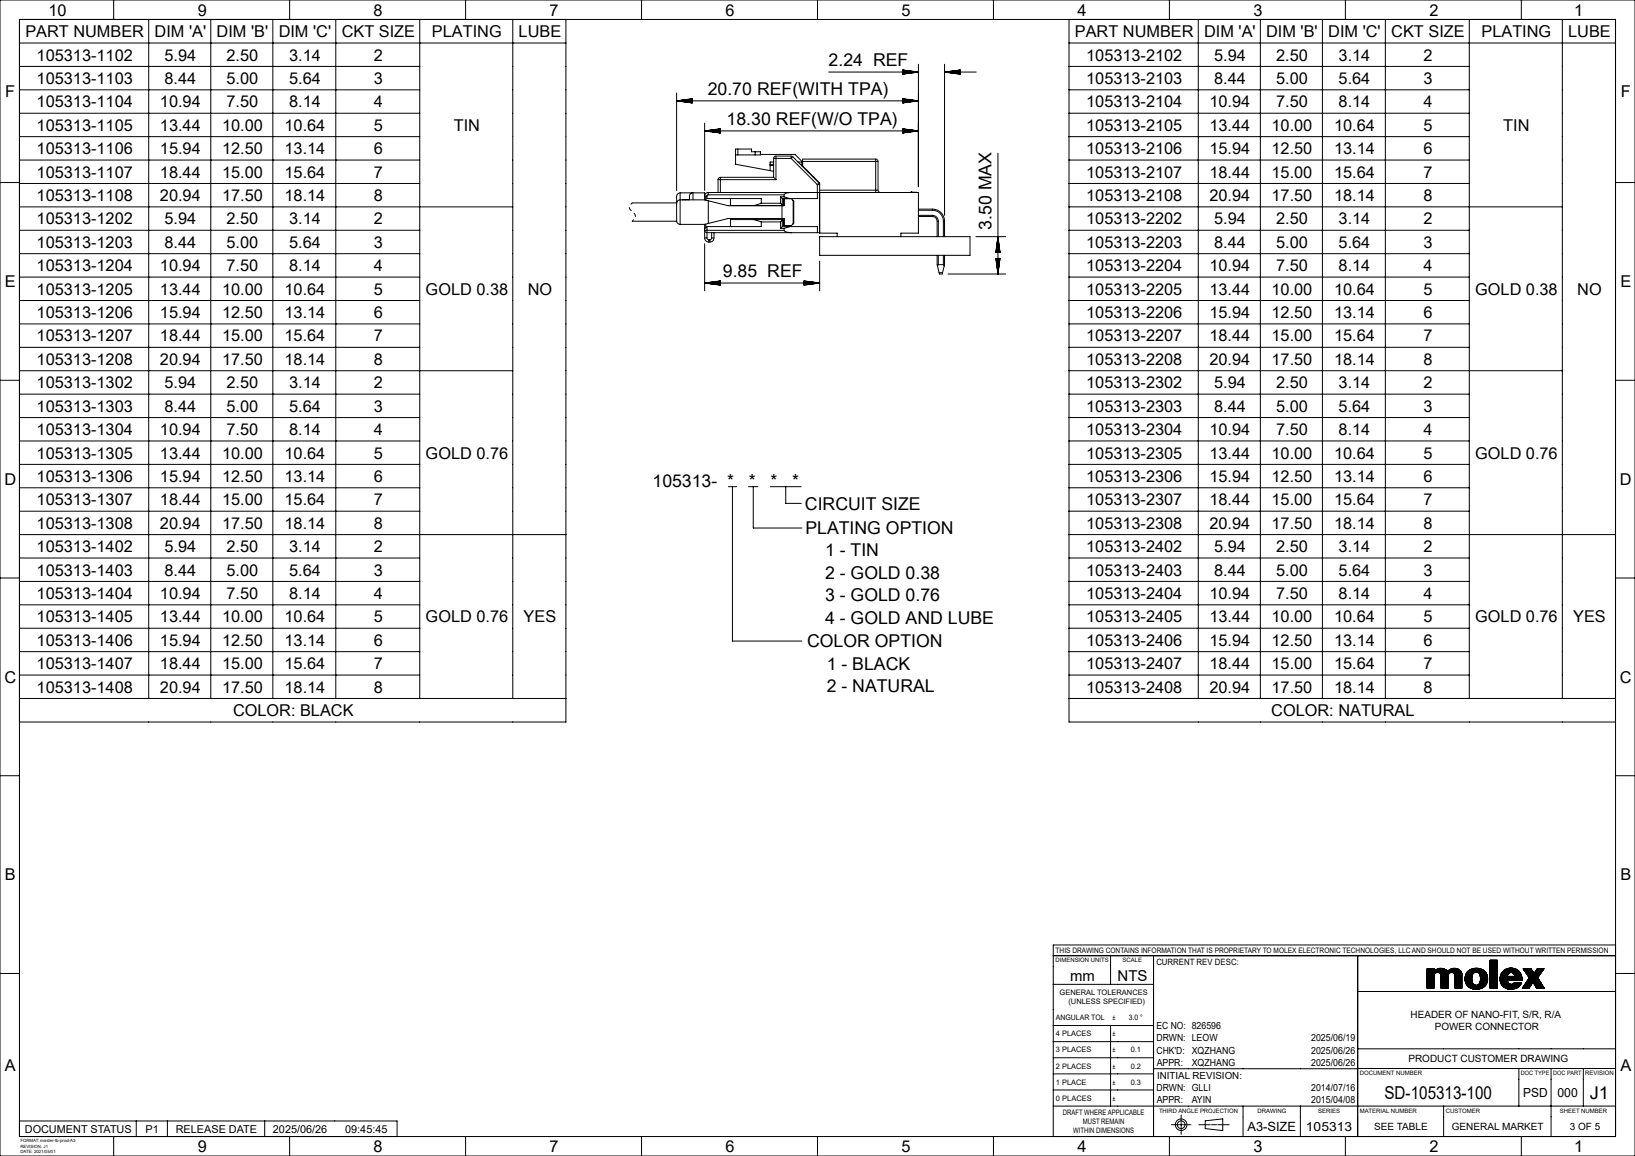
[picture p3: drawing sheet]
<svg xmlns="http://www.w3.org/2000/svg" width="420mm" height="297mm" viewBox="0 0 420 297" stroke-linecap="round" stroke-linejoin="round" font-family="sans-serif">
<g fill="none" stroke="#000" stroke-width=".26">
<path d="M0 0h420v297h-420zM5 5h410v287h-410zM5 11.1h140.4M5 17.1h102.8M29.2 0v5M38.2 5v174.5M54.1 5v174.5M70.1 5v174.5M74.4 0v5M86.3 5v174.5M107.8 5v174.5M119.6 0v5"/>
<path d="M131.7 5v174.5M145.4 5v180.5h-140.4M164.8 0v5M210 0v5M212.9 18.5h23M231.9 18v1l4-.5M231.9 18l4 .5M231.9 18h.2M231.9 18.1h.6M231.9 18.1h.9M231.9 18.2h1.3M231.9 18.2l2.1 .1"/>
<path d="M231.9 18.3h2.5M231.9 18.4h2.9M231.9 18.4h3.3M231.9 19h.2M231.9 18.9h1.3M231.9 18.8h1.7M231.9 18.8h2.1M231.9 18.6h3.3M231.9 18.6h3.6M232.8 18.9l-.9 .1M234.8 18.7h-2.9M235.9 16.5v31.5"/>
<path d="M242.6 16.5v38.8M242.6 18.5h8.2M243 18.6h3.6M243.4 18.4h3.2M243.4 18.6h3.2M243.8 18.4h2.8M243.8 18.7h2.8M244.2 18.3h2.4M244.6 18.3h2M244.6 18.8h2M245 18.8h1.6M245.3 18.2h1.3"/>
<path d="M245.3 18.9h1.3M245.7 18.1h.9M245.7 18.9h.9M246.1 18.1h.5M246.5 18h.1M246.5 19h.1M246.6 18v1l-4-.5M246.6 18l-4 .5M255.2 0v5M274.6 5v180.5h140.4M274.6 11h140.4M274.6 17.1h102.8"/>
<path d="M300.4 0v5M307.8 5v174.4M323.8 5v174.4M339.7 5v174.4M345.6 0v5M355.9 5v174.4M377.4 5v174.4M390.8 0v5M401.3 5v174.4M5 23.1h102.8M5 29.1h102.8M5 35.1h102.8"/>
<path d="M173.8 23.9v25M173.8 25.9h62.1M173.8 25.9l4-.5v1zM174.2 26h3.6M174.6 26h3.2M174.6 25.8h3.2M175 26.1h2.8M175 25.8h2.8M175.4 26.1h2.4M175.4 25.7h2.4M176.1 26.2h1.7M176.1 25.6h1.7"/>
<path d="M176.5 26.3h1.3M176.5 25.6h1.3M176.9 26.3h.9M176.9 25.5h.9M177.3 26.4h.5M177.3 25.5h.5M181 31.6v17.3M181 33.6l4-.5v1.1M181 33.6h54.9M181 33.6l4 .6M181.4 33.6h3.6M181.8 33.7h3.2"/>
<path d="M181.8 33.5h3.2M182.2 33.8h2.8M182.2 33.5h2.8M182.6 33.8h2.4M182.9 33.9h2.1M182.9 33.4h2.1M183.3 33.3h1.7M183.7 34h1.3M183.7 33.3h1.3M184.1 34h.9M184.1 33.2h.9M184.5 34.1h.5"/>
<path d="M184.9 34.1h.1M184.9 33.1h.1M189 39.8h.6M189.6 38.3h-.6v3.9l9.7 1.8M189.6 38.3h3.4v.7h2.3v.8h-5.7M189.6 38.3v1.5M194 39v.8M195.3 39.7h8.9l1.8 1.8v.7M231.9 26.3h.9M231.9 26.3h1.3M231.9 26.2h1.7M231.9 26.1h2.9"/>
<path d="M231.9 26h3.3M231.9 26h3.6M231.9 25.4l.6 .1M231.9 25.5h.9M231.9 25.6h1.3M231.9 25.6h1.7M231.9 25.7h2.5M231.9 25.8h2.9M231.9 25.8h3.3M231.9 25.4l4 .5-4 .5zM231.9 34.1h.2M231.9 34.1h.6"/>
<path d="M231.9 34h.9M231.9 34h1.3M231.9 33.8h2.5M231.9 33.8h2.9M231.9 33.7h3.3M231.9 33.1h.2M231.9 33.2h.9M231.9 33.3h1.3M231.9 33.3h1.7M231.9 33.4h2.1M231.9 33.4l2.9 .1M231.9 33.5h3.3"/>
<path d="M231.9 33.6h3.6M232.5 26.4h-.6M234 33.9h-2.1M234.4 26.1l-2.5 .1M235.9 33.6l-4-.5v1.1M235.9 33.6l-4 .6M256.4 39.4v31M274.6 23.1h102.8M274.6 29.1h102.8M274.6 35.1h102.8M0 46.9h5M5 41.1h102.8"/>
<path d="M5 47.1h102.8M5 53.2h126.7M5 59.2h102.8M161.7 53.3l.5 .8M162.7 56.5l-.3 .3h11.4M162.9 54.8l.3 .4v.4M173.8 52.1h-11.4l-.3 .4M174.7 49.5l-.4 .2-.5 .7v6.3a.9 .9 0 0 0 .9 .9M174.7 57.6h6.3M174.7 49.5h3M174.7 49.5v8.1M175.3 51.3h1.5"/>
<path d="M176.1 51.3h.1M177.7 49.5h.3M177.7 49.5l-.5 .5-.1 1.3M178 49.5h3v1.8M178 49.5v1.8M181 50.4l.6 .6M181 51.3h-6.3a.9 .9 0 0 0-.9 .9M181 57.6l6-1.5h14.5v1.8M181 57.6v3.5M181.3 50.7v.7M181.3 57.6v.9M181.6 59.2h-.6l.2 .4 .4 .2"/>
<path d="M181.6 58.2l-.6 .6M181.6 59.2v.6M181.6 59.2h19.8M181.6 50.4v.6M181.6 58.2v1M181.6 59.8v1.3M181.6 59.8h29M181.6 51h14v1.2M181.9 50.1l-.3 .3M181.9 49.5a.9 .9 0 0 0-.9 .9h.6M181.9 49.5v.6M181.9 50.1h19.5"/>
<path d="M181.9 49.5h54v10.4h-4.5v.9M181.9 51.6v5.8M182.8 59.8v1.3M183.4 59.8v1.3M184.5 46.2h.6M184.5 46.2v3.3M185.1 45.6l-.5 .1-.1 .5M185.1 45.6v.6M185.1 45.6h13.6M185.1 46.2v3.3M185.1 46.2h14.2M187.6 51v1.8h13.4v-1.8"/>
<path d="M187.6 58.2v-1.8h13.4v1.8M193.8 56.4l1.8 .6M195.6 57h4.9M195.6 57v1.2h-14M195.6 52.2l-1.8 .6M195.6 52.2h4.9M197.8 42.2v.3M197.8 42.5v1.3M197.8 42.2h.9M197.8 42.5h.9M198.7 45.6l.6 .6M198.7 40.7h.6"/>
<path d="M198.7 40.7v4.9M198.7 41.6h-.9v.6M199.3 40.1l-.4 .2-.2 .4M199.3 40.1v.6M199.3 40.1h3.9M199.3 40.7h3.9M199.3 40.7v5.5M200.5 50.6l.5 .4M200.5 50.6h.9M200.5 58.7h.9M200.5 50.6v1.6M200.5 57v1.7"/>
<path d="M200.5 52.2l.5 .5M200.9 52.8v3.3M201 58.2h9v1.6M201 56.6l-.5 .4M201 58.2l-.5 .5M201.3 52.8v-1.8h2l.6 .6v5.7l-.6 .6h-2v-1.8M201.4 59.2a1.8 1.8 0 0 0 2 .6M201.4 50.6l1.5 .4M201.4 50.1v.5M201.4 58.7v.5M201.5 51v1.8h-14.5l-6-1.5M202.9 58.2l-1.5 .5"/>
<path d="M203.2 40.1l.4 .2M203.2 40.1v.6M203.2 40.7l6.8 6.7M203.4 49.5h-.6a1.43 1.43 0 0 0-1.4 .6M203.6 40.3l-.4 .4M203.6 40.3l6.8 6.7M203.8 51.5v6M205 41.6h1M205.6 42.2h.4M205.9 42.5h.1M206 42.2v.3M206 42.5v.1"/>
<path d="M206.2 41.5h18.8M206.2 41.5v1.1l4.4 4.4v12.9h4.5v.9M207.1 43.7h.2M207.6 44.2h.1M208.9 45.5h.2M210 47.4v2.1M210 49.5v1.5h-9M210.4 47l.2 .4h-.6M210.4 47l-.4 .4M210.6 49.5h.1M210.6 48.9h14.4M225 40.9l.4 .2 .2 .4"/>
<path d="M225 40.9h-18.8v.6M225 48.9v.6M225 48.9h.6M225 40.9v.6M225 41.5h.6M225 41.5v7.4M225.6 48.9l.1 .4 .5 .2M225.6 41.5v7.4M234 49.5h1.5M234 49.4v.1M234.1 49.4v.1M234.2 49.4v.1"/>
<path d="M234.4 49.4v.1M235.9 55.3h3.6M235.9 54h3.6M235.9 55.6h3.6M235.9 53.7h3.6M239.5 54a2.8 2.8 0 0 1 2.8 2.8M239.5 53.7a3.1 3.1 0 0 1 3.1 3.1M239.5 55.3a1.5 1.5 0 0 1 1.5 1.5M239.5 55.6a1.2 1.2 0 0 1 1.2 1.2M239.5 55.3v.3M239.5 53.7v.3M240.7 56.8h.3"/>
<path d="M240.7 56.8v4M241 56.8v4M242.3 56.8h.3M242.3 56.8v4M242.6 56.8v4M274.6 41.1h102.8M274.6 47.1h102.8M274.6 53.1h126.7M274.6 59.2h102.8M415 46.9h5M5 65.2h102.8M5 71.2h102.8"/>
<path d="M5 77.2h102.8M181 61.1a1.05 1.05 0 0 0 1.1 1.1M181 61.1h.6M181 62.6v12.1M181 72.7h29.6M181 72.7l4 .5M181.4 72.8h3.6M181.4 72.7h3.6M181.6 61.1l.5 .5M181.8 72.8h3.2M182.1 61.6v.6M182.1 61.6h.3"/>
<path d="M182.1 62.2h.3M182.2 72.9h2.8M182.2 72.6h2.8M182.4 61.6v.6M182.6 72.5h2.4M182.8 61.1l-.4 .5M182.8 61.1h.6M182.9 73h2.1M182.9 72.5h2.1M183.3 73h1.7M183.4 61.1a1.05 1.05 0 0 1-1 1.1M183.7 73.1h1.3"/>
<path d="M183.7 72.4h1.3M184.1 73.1h.9M184.1 72.3h.9M184.5 72.3h.5M184.9 73.2h.1M184.9 72.2h.1M185 72.2v1M185 72.2l-4 .5M206.6 73.2h.1M206.6 73.1h1.2M206.6 73h1.6M206.6 73h2"/>
<path d="M206.6 72.8h3.2M206.6 72.8h3.6M206.6 72.2h.1M206.6 72.3h.5M206.6 72.3h.9M206.6 72.4h1.2M206.6 72.4l2 .1M206.6 72.5h2.4M206.6 72.6h2.8M206.6 72.6l3.6 .1M206.6 72.2l4 .5M206.6 72.2v1"/>
<path d="M207.5 73.1l-.9 .1M209.4 72.9h-2.8M210.6 60.8h38.6v4.8h-38.6zM210.6 67.1v7.6M210.6 72.7l-4 .5M240.7 65.6l.1 2.8M240.8 68.4l.4 1.7M241 68l-.2 .4M241 65.6v2.4M241 68h1.3M241.2 70.1l.1 .3h.7l.1-.3M241.2 70.1h.9"/>
<path d="M242.3 68l.2 .4M242.3 65.6v2.4M242.5 68.4l-.4 1.7M242.6 65.6l-.1 2.8M243.5 70.4h14.9M250.7 60.8h7.7M255.8 64.8l.6-4 .5 4M255.8 64.8h1.1M255.8 66.4h1.1M255.8 66.4l.6 4M255.8 64.7v.1M255.8 66.4v.1"/>
<path d="M255.9 66.4v.9M255.9 63.9v.9M256 63.5v1.3M256 66.4v1.3M256 63.1v1.7M256 66.4v1.7M256.1 62.7v2.1M256.1 66.4v2.1M256.1 66.4l.1 2.8M256.2 62v2.8M256.2 61.6v3.2M256.2 66.4v3.2"/>
<path d="M256.3 61.2v3.6M256.3 66.4v3.6M256.4 61.2v3.6M256.5 66.4l-.1 3.6M256.5 62v2.8M256.5 66.4v2.8M256.6 62.3v2.5M256.6 66.4v2.5M256.6 62.7v2.1M256.7 66.4l-.1 2.1M256.7 63.5v1.3M256.7 66.4v1.3"/>
<path d="M256.8 63.9v.9M256.8 66.4v.9M256.8 64.3v.5M256.8 66.4v.5M256.9 64.7v.1M256.9 66.4v.1M256.9 66.4l-.5 4M274.6 65.2h102.8M274.6 71.2h102.8M274.6 77.2h102.8M0 97.7h5M5 83.2h102.8"/>
<path d="M5 89.2h102.8M5 95.3h126.7M274.6 83.2h102.8M274.6 95.2h126.7M274.6 89.2h102.8M415 97.7h5M5 101.3h102.8M5 107.3h102.8M5 113.3h102.8M5 119.3h102.8M274.6 101.3h102.8M274.6 113.3h102.8"/>
<path d="M274.6 119.3h102.8M274.6 107.3h102.8M5 125.3h102.8M5 131.3h102.8M5 137.4h140.4M187.1 125h2.1M188.1 125v39.7h17.8M192.3 125h2.4M193.5 125v10.7h12.5M197.9 125h7.9M201.8 125v4.3h4M274.6 125.3h102.8"/>
<path d="M274.6 131.3h102.8M274.6 137.3h140.4M0 148.5h5M5 143.4h102.8M5 149.4h102.8M5 155.4h102.8M274.6 143.4h102.8M274.6 149.4h102.8M274.6 155.4h102.8M415 148.5h5M5 161.4h102.8M5 167.4h102.8"/>
<path d="M5 173.4h102.8M5 179.5h140.4M274.6 161.4h102.8M274.6 167.4h102.8M274.6 173.4h102.8M274.6 179.4h140.4M0 199.3h5M415 199.3h5M0 250.1h5M270.6 245.5h144.4M270.6 252.9h25.7M285.3 245.5v7.4"/>
<path d="M296.3 245.5v46.5M348.8 254.7h66.2M348.8 245.5v46.5M366.6 253.5l1.8-1.7-1.8 1.8M366.6 252.6l1.8-1.7-1.8 1.8M366.6 248.9h.1M366.7 248.9l-.1 .1M366.8 248.9l-.2 .2M366.9 248.9l-.3 .3M367 248.9l-.4 .4M367.1 248.9l-.5 .5M367.3 248.9l-.7 .7"/>
<path d="M367.4 248.9l-.8 .8M367.5 248.9l-.9 .9M367.6 248.9l-1 1M367.7 248.9l-1.1 1.1M367.8 248.9l-1.2 1.2M367.9 248.9l-1.3 1.3M368 248.9l-1.4 1.4M368.2 248.9l-1.6 1.6M368.3 248.9l-1.7 1.7M368.4 250.7a.89 .89 0 0 1 .9-.9 .89 .89 0 0 1 .9 .9v3.2M368.4 253.6l-.3 .3M368.4 253.5l-.4 .4"/>
<path d="M368.4 253.4l-.5 .5 .5-.5M368.4 253.3l-.6 .6M368.4 253.2l-.8 .7M368.4 253.1l-.8 .8M368.4 253l-.9 .9M368.4 252.9l-1 1M368.4 252.8l-1.1 1.1M368.4 252.7l-1.2 1.2M368.4 252.6l-1.3 1.3M368.4 252.5l-1.4 1.4M368.4 252.4l-1.5 1.5M368.4 252.3l-1.6 1.6"/>
<path d="M368.4 252.1l-1.8 1.8M368.4 252l-1.8 1.8M368.4 251.9l-1.8 1.8M368.4 251.6l-1.8 1.9M368.4 251.5l-1.8 1.8M368.4 251.4l-1.8 1.9M368.4 251.4l-1.8 1.8M368.4 251.2l-1.8 1.9M368.4 251.2l-1.8 1.8M368.4 251.1l-1.8 1.8M368.4 251l-1.8 1.8M368.4 250.7l-1.8 1.9"/>
<path d="M368.4 253.8l-.1 .1M368.4 253.7l-.2 .2M368.4 250.7v3.2h-1.8M368.4 248.9v.7a2.29 2.29 0 0 1 3.5 0M368.4 250.6l-1.8 1.8M368.4 249.5l-1.8 1.9M368.4 249.4l-1.8 1.8M368.4 249.3l-1.8 1.9M368.4 249.3l-1.8 1.8M368.4 249.1l-1.8 1.9M368.4 249.1l-1.8 1.8M368.4 249l-1.8 1.8"/>
<path d="M368.4 248.9l-1.8 1.8M368.4 248.9h-1.8v5M368.4 250.5l-1.8 1.9M368.5 250.4l-1.9 1.9M368.8 249.2l-2.2 2.2M369.1 249l-2.5 2.5M369.2 249l-2.6 2.6M369.4 248.9l-2.8 2.8M369.6 248.8l-3 3M369.7 248.8l-3.1 3.1M369.8 248.8l-3.2 3.2M369.9 248.8l-3.3 3.3"/>
<path d="M370 248.8l-3.4 3.4M370 250.2l1.2-1.1-1.2 1.1M370.1 248.8l-1.2 1.1M370.1 250.3l1.2-1.2-1.2 1.3M370.2 251.1l1.6-1.6-1.6 1.6M370.2 253.3l1.8-1.8-1.8 1.9M370.2 253.9h1.8M370.2 248.8l-1.2 1.1M370.2 248.8l-1 1M370.3 248.8l-1.1 1M370.4 248.8l-1 1M370.5 248.8l-1.1 1"/>
<path d="M370.6 248.8l-1.1 1.1M370.8 248.9l-1.2 1M370.8 248.9l-1 1.1 1.1-1.1M371 248.9l-1.1 1.2M371.1 249l-1.2 1.1M371.1 249l-1.1 1.1M371.4 249.2l-1.3 1.3M371.5 249.2l-1.3 1.4M371.5 249.3l-1.3 1.3M371.6 249.3l-1.4 1.5M371.7 249.4l-1.5 1.5M371.8 249.5l-1.6 1.7"/>
<path d="M371.9 249.6a2.12 2.12 0 0 1 3.6 .6M372 250.7a.89 .89 0 0 1 .9-.9 .89 .89 0 0 1 .9 .9M372 253.9h.1M372 253.7l-.2 .2M372 253.6l-.3 .3M372 253.4l-.5 .5M372 253.3l-.6 .6M372 253.2l-.7 .7M372 253.1l-.8 .8M372 253l-.9 .9M372 252.9l-1 1M372 252.8l-1.1 1.1"/>
<path d="M372 252.7l-1.2 1.2M372 252.5l-1.4 1.4 1.4-1.4M372 252.4l-1.5 1.5M372 252.3l-1.6 1.6M372 252.2l-1.7 1.7M372 252.1l-1.8 1.8M372 252l-1.8 1.9M372 251.9l-1.8 1.9M372 251.8l-1.8 1.9M372 251.8l-1.8 1.8M372 251.6l-1.8 1.9M372 251.3l-1.8 1.9"/>
<path d="M372 251.3l-1.8 1.8M372 251.2l-1.8 1.8M372 251.1l-1.8 1.8M372 251l-1.8 1.9M372 250.9l-1.8 1.8M372 250.8l-1.8 1.9M372 250.7l-1.8 1.9M372 250.7v3.2M372 250.6l-1.8 1.9M372 250.5l-1.8 1.9M372.1 250.4l-1.9 1.9M372.2 250.2l-2 2"/>
<path d="M372.3 249.2l-2.1 2.1M372.6 249l-2.4 2.4M372.7 249l-2.5 2.5M372.9 248.9l-2.7 2.7M373 248.9l-2.8 2.8M373.1 248.8l-2.9 3M373.2 248.8l-3 3M373.2 249.9l1.2-1-1.1 1.1M373.3 248.8l-3.1 3.2M373.4 248.8l-3.2 3.2M373.5 248.8l-3.3 3.3M373.6 248.8l-1.2 1.2"/>
<path d="M373.7 248.8l-1.2 1.1M373.8 248.8l-1.1 1.1M373.8 251l1.5-1.4-1.5 1.6M373.8 253.9h1.7M373.8 250.7v3.2M373.9 248.8l-1.1 1M373.9 248.8l-1 1M374 248.8l-1.1 1M374.1 248.8l-1 1.1M374.2 248.9l-1.1 1M374.2 248.9l-1 1M374.4 248.9l-1 1.1"/>
<path d="M374.5 249l-1.1 1M374.6 249l-1.1 1M374.6 249l-1.1 1.1M374.7 249.1l-1.1 1.1M374.8 249.1l-1.1 1.2M374.9 249.2l-1.2 1.2M375 249.2l-1.3 1.3M375 249.3l-1.2 1.2M375.1 249.3l-1.3 1.3M375.1 249.4l-1.3 1.3M375.2 249.4l-1.4 1.4M375.2 249.4l-1.4 1.5"/>
<path d="M375.2 249.5l-1.4 1.5M375.4 249.6l-1.6 1.6M375.4 249.7l-1.6 1.6M375.4 249.8l-1.6 1.6M375.4 249.8l-1.6 1.7M375.5 249.9l-1.7 1.7M375.5 249.9l-1.7 1.8M375.5 250l-1.7 1.8M375.5 250.1l-1.7 1.8M375.5 253.8l-.1 .1M375.5 253.9h.1M375.5 253.7l-.1 .2"/>
<path d="M375.5 253.7l-.2 .2M375.5 253.6l-.3 .3M375.5 253.4l-.4 .5M375.5 253.4l-.5 .5M375.5 253.3l-.6 .6M375.5 253.2l-.7 .7M375.5 253.1l-.8 .8M375.5 253l-.8 .9M375.5 252.9l-1 1M375.5 252.8l-1 1.1M375.5 252.7l-1.1 1.2M375.5 252.7l-1.2 1.2"/>
<path d="M375.5 252.5l-1.3 1.4M375.5 252.5l-1.4 1.4M375.5 252.4l-1.5 1.5M375.5 252.3l-1.6 1.6M375.5 252.2l-1.7 1.7M375.5 252.1l-1.7 1.8M375.5 252l-1.7 1.8M375.5 251.9l-1.7 1.8M375.5 251.8l-1.7 1.8M375.5 251.8l-1.7 1.7M375.5 251.6l-1.7 1.8M375.5 251.6l-1.7 1.7"/>
<path d="M375.5 251.5l-1.7 1.8M375.5 251.4l-1.7 1.7M375.5 251.3l-1.7 1.8M375.5 251.2l-1.7 1.8M375.5 251.1l-1.7 1.8M375.5 251l-1.7 1.8M375.5 250.9l-1.7 1.8M375.5 250.8l-1.7 1.8M375.5 250.7l-1.7 1.8M375.5 250.6l-1.7 1.8M375.5 250.6l-1.7 1.7M375.5 250.4l-1.7 1.8"/>
<path d="M375.5 250.4l-1.7 1.7M375.5 250.3l-1.7 1.8M375.5 250.2l-1.7 1.7M375.5 250.2v3.7M377.2 249.4l-.3 .4M377.4 249.3l-.7 .7M377.5 249.2l-.8 .9M377.8 249.1l-1.2 1.2M377.9 249l-1.4 1.4M378.1 251.5l-1.4 1.5M378.1 251.5l-1.4 1.4M378.1 251.3l-1.4 1.5"/>
<path d="M378.1 249l-1.6 1.6M378.1 251.6l-1.4 1.4M378.1 251.3l-1.5 1.5M378.1 251.7l-1.3 1.4 1.3-1.3M378.1 251.2l-1.5 1.5M378.1 251.1l-1.5 1.5M378.1 251.9l-1.2 1.3M378.1 251l-1.6 1.6M378.1 252l-1.2 1.2M378.1 252l-1.2 1.3M378.2 250.8l-1.7 1.7M378.2 252.1l-1.2 1.2"/>
<path d="M378.2 252.2l-1.2 1.1M378.2 250.7l-1.7 1.7M378.2 248.9l-1.8 1.8M378.2 252.3l-1.1 1.1M378.2 250.6l-1.7 1.8M378.2 252.4l-1.1 1.1M378.3 250.5l-1.9 1.8M378.3 252.4l-1.1 1.1M378.3 252.5l-1.1 1.1M378.3 252.6l-1 1M378.3 250.3l-1.9 1.9M378.3 248.9l-1.9 1.9"/>
<path d="M378.3 252.6l-.9 1M378.4 252.7l-1 1M378.4 248.9l-2 2M378.4 252.8l-.9 .9M378.5 252.8l-.9 1M378.6 252.9l-1 .9M378.6 248.8l-2.2 2.2M378.6 252.9l-.9 .9M378.6 250a1.13 1.13 0 0 1 1.3 0 1.13 1.13 0 0 1 .4 1.2v.5a1.15 1.15 0 0 1-1.1 1.4 1.15 1.15 0 0 1-1.1-1.4l.2-1.3zM378.7 248.8l-2.4 2.3M378.7 253l-1 .8M378.7 253l-.9 .9"/>
<path d="M378.8 254.2l3.3-3.3-3.3 3.3M378.8 253l-.9 .9M378.8 248.8l-2.5 2.4M378.9 248.8l-2.6 2.5M379 248.8l-2.7 2.6M379 253.1l-1 .8M379.1 248.8l-2.8 2.7M379.1 253.1l-.9 .9M379.2 253.1l-1 .9M379.2 248.8l-2.9 2.8M379.2 253.1l-.9 1M379.2 248.8l-2.9 2.9"/>
<path d="M379.3 249.8l1-.9-.9 .9M379.4 248.8l-3.1 3 3.1-3M379.4 253.1l-1 1M379.4 253.1l-.9 1M379.5 248.8l-3.1 3.1M379.6 248.8l-3.2 3.2M379.6 253l-1.1 1.1M379.7 248.8l-3.3 3.3M379.8 252.9l-1.2 1.2M379.8 250l1-.9-.9 .9M379.8 248.8l-1.1 1.1M379.9 248.8l-1 1"/>
<path d="M379.9 250.1l1-.9-.9 .9M380 248.8l-1 1M380 248.9l-.9 .9M380.1 248.9l-.9 .9M380.4 248.9l-.9 .9M380.4 249l-.8 .8M380.5 249l-.9 .8M380.5 249l-.8 .9M380.6 249l-.9 .9M380.7 249.1l-.9 .9M381 249.2l-1 1M381.1 249.3l-1 1"/>
<path d="M381.1 249.3l-1 1.1M381.1 249.3a2.97 2.97 0 0 0-4.8 2.2l.4 1.4 .6 .7M381.1 249.3l.7 .7M381.2 249.4l-1.1 1.1 1.1-1.1M381.3 249.4l-1.1 1.2M381.3 249.5l-1.1 1.1M381.4 249.5l-1.2 1.2M381.4 249.6l-1.2 1.2M381.5 249.6l-1.3 1.3M381.5 253.3l-.1 .1M381.5 249.6l-1.2 1.3M381.6 249.7l-1.3 1.3"/>
<path d="M381.6 249.7l-1.3 1.4M381.6 249.8l-1.3 1.4M381.7 249.8l-1.4 1.4M381.7 249.9l-1.4 1.4M381.8 250l-1.5 1.4M381.8 250l-1.5 1.5M381.8 252.9a3.3 3.3 0 0 1-4.5 .7M381.8 250l.4 1.5-.4 1.4M381.8 252.9l-.8 .8M381.8 250.1l-1.5 1.6M381.9 252.8l-1 1M381.9 250.2l-1.6 1.5"/>
<path d="M381.9 250.2l-1.6 1.7M381.9 250.3l-1.6 1.6M381.9 250.3l-1.7 1.8M381.9 252.6l-1.3 1.3M382 250.4l-1.8 1.7M382 250.5l-1.8 1.8M382 252.5l-1.5 1.4M382 250.5l-1.8 1.9M382 250.6l-1.9 2M382 252.3l-1.7 1.7M382.1 250.7l-2.1 2.1M382.1 250.7l-3.4 3.4"/>
<path d="M382.1 252.1l-1.9 2M382.1 252.1l-2 2M382.1 251l-3.2 3.2M382.1 251.9l-2.2 2.2M382.1 251l-3.1 3.2M382.1 251.1l-3 3.1M382.1 251.2l-3 3M382.1 251.7l-2.4 2.5M382.2 251.7l-2.6 2.5M382.2 251.3l-2.9 2.9M382.2 251.5l-2.7 2.7M382.2 251.5l-2.8 2.7"/>
<path d="M382.2 251.4l-2.9 2.8M382.8 253l1.8-1.8-1.8 1.9M382.8 252.1l1.8-1.8-1.8 1.9M382.8 250.3l1.8-1.7-1.8 1.8M382.8 249.4l1.8-1.7-1.8 1.8M382.8 248.5l1.8-1.7-1.8 1.8M382.8 246.9l.2-.2-.2 .3M382.8 246.7h1.8v7.2h-1.8zM382.8 253.9l1.8-1.8-1.8 1.8M382.8 246.7h.1M382.9 246.7l-.1 .1M383.2 246.7l-.4 .4"/>
<path d="M383.2 246.7l-.4 .5M383.3 246.7l-.5 .6M383.4 246.7l-.6 .6M383.5 246.7l-.7 .8M383.6 253.9l1-1-1 1M383.6 246.7l-.8 .8M383.7 246.7l-.9 .9M383.8 246.7l-1 1M383.9 246.7l-1.1 1.1M383.9 246.7l-1.1 1.2M384.1 246.7l-1.3 1.3 1.3-1.3M384.2 246.7l-1.4 1.5"/>
<path d="M384.3 246.7l-1.5 1.5M384.4 246.7l-1.6 1.6M384.5 246.7l-1.7 1.7M384.6 251l-1.8 1.9M384.6 251l-1.8 1.8M384.6 250.8l-1.8 1.9M384.6 250.8l-1.8 1.8M384.6 250.7l-1.8 1.8M384.6 250.6l-1.8 1.8M384.6 250.5l-1.8 1.9M384.6 250.4l-1.8 1.8M384.6 250.1l-1.8 1.9"/>
<path d="M384.6 250.1l-1.8 1.8M384.6 249.9l-1.8 1.9M384.6 249.8l-1.8 1.9M384.6 249.6l-1.8 2 1.8-1.8M384.6 249.6l-1.8 1.8M384.6 249.5l-1.8 1.8M384.6 249.4l-1.8 1.8M384.6 249.3l-1.8 1.9M384.6 249.2l-1.8 1.8M384.6 249.1l-1.8 1.9M384.6 249l-1.8 1.9M384.6 248.9l-1.8 1.9"/>
<path d="M384.6 248.9l-1.8 1.8M384.6 248.7l-1.8 1.9M384.6 248.7l-1.8 1.8M384.6 248.4l-1.8 1.9M384.6 248.3l-1.8 1.8M384.6 248.2l-1.8 1.9M384.6 248.1l-1.8 1.9M384.6 248l-1.8 1.9M384.6 248l-1.8 1.8M384.6 247.8l-1.8 1.9M384.6 247.8l-1.8 1.8M384.6 247.5l-1.8 1.9"/>
<path d="M384.6 247.4l-1.8 1.8M384.6 247.3l-1.8 1.9M384.6 247.2l-1.8 1.9M384.6 247l-1.8 1.9 1.8-1.8M384.6 246.9l-1.8 1.9M384.6 246.8l-1.8 1.9M384.6 253.8l-.1 .1M384.6 253.6l-.2 .3M384.6 253.6l-.3 .3M384.6 253.5l-.4 .4M384.6 253.4l-.5 .5M384.6 253.3l-.6 .6"/>
<path d="M384.6 253.2l-.7 .7M384.6 253.1l-.8 .8M384.6 253l-.8 .9M384.6 252.8l-1.1 1.1M384.6 252.7l-1.2 1.2M384.6 252.6l-1.3 1.3M384.6 252.5l-1.4 1.4M384.6 252.4l-1.5 1.5M384.6 252.2l-1.6 1.7 1.6-1.6M384.6 251.9l-1.8 1.9M384.6 251.9l-1.8 1.8M384.6 251.7l-1.8 1.9"/>
<path d="M384.6 251.7l-1.8 1.8M384.6 251.6l-1.8 1.8M384.6 251.5l-1.8 1.8M384.6 251.4l-1.8 1.9M384.6 251.3l-1.8 1.8M385.7 252.9a2.64 2.64 0 0 0 2.1 1.2M386.4 249.2l-.6 .6M386.6 253.8l1.1-1.1-1.1 1.1M386.6 249.1l-.9 .9M386.9 249l-1.3 1.3M386.9 253.9l1.2-1-1.1 1.1M387 248.9l-1.5 1.5"/>
<path d="M387 248.9a2.84 2.84 0 0 0-1.3 4M387.1 248.9l-1.6 1.6M387.2 248.8l-1.7 1.8M387.3 250.7l-1.8 1.8M387.3 250.8l-1.8 1.8M387.3 250.6l-1.8 1.9M387.3 252l-1.2 1.4 1.2-1.3M387.3 250.5l-1.8 1.9M387.3 252.2l-1.2 1.2M387.3 250.9l-1.8 1.7M387.3 252.3l-1.1 1.2 1.2-1.2M387.4 250.3l-2 2"/>
<path d="M387.4 248.8l-2 2M387.4 252.4l-1.2 1.1M387.4 250.9l-1.8 1.8M387.4 252.5l-1.1 1.1M387.5 252.5l-1.2 1.1M387.5 248.8l-2.1 2.1M387.5 250.9l-1.9 1.9M387.5 252.6l-1.1 1.1M387.6 252.6l-1.1 1.1M387.6 250.1a.9 .9 0 0 1 1-.1 .9 .9 0 0 1 .5 .9h-1.8zM387.6 252.7l-1.1 1M387.6 248.8l-2.2 2.2"/>
<path d="M387.6 250.9l-2 1.9M387.7 250.9l-2 2M387.7 248.8l-2.4 2.3M387.8 252.8l-1.1 1M387.8 250.9l-2.1 2.1 2.2-2.1M387.8 248.7l-2.5 2.5M387.8 252.8l-1 1.1M387.9 248.7l-2.6 2.6M387.9 252.8l-1.1 1.1M388 252.9l-1.1 1M388 250.9l-2.2 2.2M388 248.7l-2.7 2.7"/>
<path d="M388.1 248.7l-2.8 2.8M388.2 250.9l-2.3 2.3M388.2 248.7l-2.9 2.9M388.2 252.9l-1.1 1.1M388.2 248.7l-2.9 3M388.3 252.9l-1.2 1.1M388.3 250.9l-2.3 2.4 1.3-1.3M388.4 248.7l-3.1 3.1M388.4 250.9l-1 1M388.4 252.9l-1.2 1.1M388.5 248.7l-3.2 3.2M388.5 250.9l-1.1 1"/>
<path d="M388.5 248.8l-3.2 3.1M388.6 250.9l-1.1 1M388.6 248.8l-3.2 3.2M388.7 248.8l-3.3 3.3M388.7 250.9l-1.1 1M388.7 252.7l-1.4 1.4 1.2-1.2M388.8 250.9l-1.1 1M388.8 248.8l-3.4 3.4 3.4-3.4M388.9 250.9l-1.1 1M388.9 251.9l1.8-1.7-1.7 1.7M388.9 248.8l-1.2 1.2M388.9 250.9l-1 1"/>
<path d="M389 248.8l-1.1 1.1M389 250.4l1-1-1 1M389 252.4l-.1 .2M389 250.6l1.2-1.1-1.1 1.2M389.1 248.9l.7 .3 .8 .9M389.1 248.9l-.9-.2-1.2 .2M389.1 248.9l-1.1 1M389.1 252.4l-1.7 1.7M389.1 248.9l-1 1M389.2 248.9l-1 1M389.2 252.4l-1.7 1.7M389.2 248.9l-.9 1"/>
<path d="M389.3 252.4l-1.7 1.7M389.3 249l-.9 .9M389.4 249l-.9 .9M389.4 252.4l-1.8 1.7M389.4 252.4l-1.6 1.7M389.5 249l-1 .9M389.5 249l-.9 1M389.6 252.4l-1.8 1.7M389.6 249.1l-1 .9M389.6 249.1l-.9 .9M389.6 252.4l-1.6 1.7 1.7-1.7M389.6 251.9l1.3-1.2-1.2 1.2"/>
<path d="M389.7 249.1l-1 1M389.7 249.2l-.9 .9M389.8 252.4l-1.7 1.7M389.8 251.9l1.1-1-1 1M389.8 249.2l-.9 1M389.9 249.3l-1 1M389.9 252.4l-1.7 1.7M390 252.4l-1.7 1.7M390.1 249.5l-1.1 1M390.1 252.4l-1.7 1.7M390.2 249.6l-1.1 1.2M390.2 252.4l-1.7 1.7"/>
<path d="M390.3 249.6l-2.3 2.3M390.3 252.4l-1.7 1.7M390.3 249.7l-2.2 2.2M390.4 251.9l.6-.6-.6 .6M390.4 249.7l-2.2 2.2M390.4 249.8l-2.1 2.1M390.4 252.4l-1.7 1.7M390.4 249.8l-2 2.1M390.5 249.9l-2.1 2M390.5 252.4l-1.7 1.7M390.5 249.9l-1.9 2M390.5 250l-1.9 1.9"/>
<path d="M390.5 253.1l-.4 .5M390.6 250.1l-1.9 1.8M390.6 252.4l-1.7 1.7M390.6 250.1l.4 1.8h-3.7a.99 .99 0 0 0 .9 1M390.6 250.1l-1.8 1.8M390.6 253l-.7 .7M390.6 252.4l-1.6 1.6M390.7 250.3l-1.6 1.6M390.7 250.3l-1.5 1.6M390.7 250.4l-1.4 1.5M390.8 252.8l-1.1 1M390.8 250.5l-1.5 1.4"/>
<path d="M390.8 252.4l-1.7 1.6M390.8 252.7l-1.2 1.2M390.8 250.6l-1.3 1.3 1.3-1.3M390.8 252.4l-1.5 1.6M390.8 251.9l.2-.1-.1 .1M390.8 252.5l-1.4 1.4M390.9 252.4h-1.9l-.8 .5M390.9 252.4a2.62 2.62 0 0 1-3.1 1.7M390.9 251l-.9 .9M390.9 251l-.8 .9M390.9 251.1l-.7 .8M391 251.2l-.8 .7"/>
<path d="M391 251.4l-.5 .5M391 251.5l-.4 .4M391 251.6l-.3 .3M391 251.8v.1M391 253.9h1.8M391.3 248.9v.1M391.4 248.9l-.1 .1M391.6 248.9l-.2 .2M391.6 248.9l-.2 .2 .3-.2M391.6 253l4.2-4.1-4.3 4.3M391.7 248.9l-.2 .3M391.9 248.9l-.4 .3"/>
<path d="M391.9 248.9l-.4 .4M392 248.9l-.4 .5 .5-.5M392.1 250.1l1.2-1.2-1.2 1.2M392.2 248.9l-.5 .6M392.3 248.9l-.6 .6M392.4 248.9l-.7 .7M392.5 248.9l-.7 .7M392.6 248.9l-.8 .8 .8-.8M392.6 250.8l1.2-1.1-1.1 1.2M392.7 250.9l1.2-1.1-1.2 1.2M392.8 248.9l-.9 .9M392.8 253.9l1-1.6 .9 1.6"/>
<path d="M392.8 253.8v.1M392.9 253.7l-.2 .2M392.9 248.9l-1 1M393 248.9l-1 1M393.1 253.4l-.4 .5 .3-.4M393.1 248.9l-1.1 1.1M393.2 248.9l-1.2 1.1M393.2 253.2l-.6 .7M393.3 249l-1.1 1.2M393.4 249l-1.2 1.2M393.4 249.1l-1.2 1.2M393.4 252.9l-1 1"/>
<path d="M393.5 249.2l-1.2 1.2M393.5 252.7l-1.1 1.2M393.5 249.3l-1.1 1.2M393.6 249.3l-1.2 1.2M393.6 249.4l-1.2 1.2M393.6 249.5l-1.1 1.1M393.7 249.5l-1.2 1.2 1.2-1.1M393.7 252.4l-1.4 1.5M393.7 249.6l-1.1 1.2M393.9 249.9l-1.2 1.2M393.9 249.9l-1.1 1.2M394 250l-1.2 1.2"/>
<path d="M394 250l-1.3 1.4M394.2 253l1.2-1.2-1.2 1.2M394.8 253.9l1.2-1.1-1.1 1.1M394.9 249l.1-.1-.3 .3M395 248.9l-.4 .5M395.1 251.3l-1.2 1.2M395.1 248.9l-.7 .7M395.1 251.4l-1.1 1.2M395.2 251l-1.3 1.4 1.1-1.2M395.2 251.4l-1.2 1.2M395.2 251.5l-1.2 1.2M395.2 248.9l-1 1"/>
<path d="M395.2 251.6l-1.1 1.1M395.3 251.6l-1.2 1.3 1.2-1.2M395.3 248.9l-2.7 2.6M395.3 250.8l-3.1 3.1M395.3 251.7l-1.1 1.2M395.4 253.9l.8-.8-.8 .8M395.4 248.9l-3 3M395.4 251.9l-1.1 1.2M395.5 248.9l-3.2 3.2M395.5 251.9l-1.2 1.3M395.5 252l-1.2 1.2M395.5 252l-1 1.4 1.2-1.1-1.2 1.2"/>
<path d="M395.5 253.9l.8-.7-.7 .7M395.6 250.4l-3.5 3.5M395.6 248.9l-3.6 3.6M395.6 248.9l-3.7 3.7M395.7 252.3l-1.2 1.3M395.7 250.2l-3.7 3.7M395.8 252.4l-1.2 1.2M395.8 252.5l-1.2 1.2M395.8 252.6l-1.1 1.2M395.9 252.6l-1.2 1.2M395.9 252.7l-1.2 1.2M395.9 248.9l-4.6 4.6"/>
<path d="M396 249.8l-4.1 4.1M396 248.9l-4.8 4.8M396 252.9l-1 1M396.1 252.9l-1 1M396.1 253l-.9 .9M396.1 248.9l-5 5M396.1 249.6l-4.3 4.3M396.2 248.9l-5 5M396.3 248.9l-5.1 5M396.3 253.3l-.6 .6M396.3 253.3l-.5 .6M396.4 253.4l-.5 .5"/>
<path d="M396.4 253.9l.2-.1-.2 .1M396.4 253.5l-.4 .4M396.4 249.2l-4.7 4.7M396.4 248.9l-5 5M396.5 248.9l-5 5M396.5 253.6l-.4 .3M396.5 253.9h.1M396.5 253.6l-.2 .3M396.5 253.7l-.2 .2M396.6 249l-4.9 4.9M396.6 248.9l-5.1 5M396.6 248.9h-1.7l-.9 1.2-.7-1.2h-2l1.5 2.3-1.8 2.7"/>
<path d="M396.6 248.9l-1.6 2.3 1.7 2.7h-2M396.6 253.9h.1M415 250.1h5M415 242.8h-144.4v49.2M270.6 263.5h25.7M270.6 267.6h25.7M270.6 271.8h25.7M270.6 275.9h25.7M285.3 263.5v20.7M296.3 274.6h52.5M348.8 269.5h66.2M348.8 274.5h66.2"/>
<path d="M390.2 274.5v9.7M398.4 274.5v17.5M406.7 274.5v9.7M5 288h97v4M29.2 292v5M35 288v4M43 288v4M68 288v4M74.4 292v5M119.6 292v5M164.8 292v5M210 292v5"/>
<path d="M255.2 292v5M270.6 284.2h144.4M270.6 280h25.7M300.4 292v5M300.9 289h2M303.1 289h.7M303.4 286.5v1.9M303.4 288.6v.7M303.4 289.5v2M304 289h1.9M308 289h2.9M309.6 288l4.5-.5v3l-4.5-.5z"/>
<path d="M311.2 289h1.3M312.8 289h3M319.3 284.2v7.8M334 284.2v7.8M345.6 292v5M370.8 284.2v7.8M390.8 292v5"/>
<circle cx="303.4" cy="289" r="1.5"/>
<circle cx="303.4" cy="289" r="1"/>
</g>
<text font-size="4.6" x="355.6" y="282.4">SD-105313-100</text>
<g font-size="4.5">
<text x="212.9" y="16.9">2.24 REF</text>
<text x="181.8" y="24.3">20.70 REF(WITH TPA)</text>
<text x="186.7" y="32">18.30 REF(W/O TPA)</text>
<text x="254.7" y="59" transform="rotate(-90 254.7 59)">3.50 MAX</text>
<text x="185.7" y="71.1">9.85 REF</text>
<text x="167.6" y="125">105313- *</text>
<text x="192.4" y="125">*</text>
<text x="197.9" y="125">*</text>
<text x="203.5" y="125">*</text>
<text x="206.8" y="130.9">CIRCUIT SIZE</text>
<text x="206.9" y="137.2">PLATING OPTION</text>
<text x="211.9" y="143">1 - TIN</text>
<text x="211.9" y="148.7">2 - GOLD 0.38</text>
<text x="211.9" y="154.5">3 - GOLD 0.76</text>
<text x="211.9" y="160.3">4 - GOLD AND LUBE</text>
<text x="207.3" y="166.3">COLOR OPTION</text>
<text x="212.4" y="172.1">1 - BLACK</text>
<text x="212.4" y="177.8">2 - NATURAL</text>
<text x="408.4" y="282.3">J1</text>
</g>
<g font-size="4.2">
<text x="12.4" y="4">10</text>
<text x="50.8" y="4">9</text>
<text x="96" y="4">8</text>
<text x="141.2" y="4">7</text>
<text x="186.4" y="4">6</text>
<text x="231.6" y="4">5</text>
<text x="276.8" y="4">4</text>
<text x="322" y="4">3</text>
<text x="367.2" y="4">2</text>
<text x="404.4" y="4">1</text>
<text x="6.5" y="9.5">PART NUMBER</text>
<text x="39.7" y="9.5">DIM 'A'</text>
<text x="55.6" y="9.5">DIM 'B'</text>
<text x="71.6" y="9.6">DIM 'C'</text>
<text x="87.8" y="9.6">CKT SIZE</text>
<text x="111" y="9.6">PLATING</text>
<text x="133.2" y="9.5">LUBE</text>
<text x="276.1" y="9.5">PART NUMBER</text>
<text x="309.3" y="9.5">DIM 'A'</text>
<text x="325.3" y="9.5">DIM 'B'</text>
<text x="341.2" y="9.5">DIM 'C'</text>
<text x="357.4" y="9.5">CKT SIZE</text>
<text x="380.6" y="9.5">PLATING</text>
<text x="402.8" y="9.5">LUBE</text>
<text x="9.4" y="15.6">105313-1102</text>
<text x="42.3" y="15.6">5.94</text>
<text x="58.2" y="15.6">2.50</text>
<text x="74.3" y="15.6">3.14</text>
<text x="96" y="15.6">2</text>
<text x="279" y="15.6">105313-2102</text>
<text x="311.9" y="15.6">5.94</text>
<text x="327.8" y="15.6">2.50</text>
<text x="343.9" y="15.6">3.14</text>
<text x="365.6" y="15.6">2</text>
<text x="9.4" y="21.6">105313-1103</text>
<text x="42.3" y="21.6">8.44</text>
<text x="58.2" y="21.6">5.00</text>
<text x="74.3" y="21.6">5.64</text>
<text x="96" y="21.6">3</text>
<text x="279" y="21.6">105313-2103</text>
<text x="311.9" y="21.6">8.44</text>
<text x="327.8" y="21.6">5.00</text>
<text x="343.9" y="21.6">5.64</text>
<text x="365.6" y="21.6">3</text>
<text x="1.4" y="25">F</text>
<text x="9.4" y="27.6">105313-1104</text>
<text x="41.1" y="27.6">10.94</text>
<text x="58.2" y="27.6">7.50</text>
<text x="74.3" y="27.6">8.14</text>
<text x="96" y="27.6">4</text>
<text x="279" y="27.6">105313-2104</text>
<text x="310.7" y="27.6">10.94</text>
<text x="327.8" y="27.6">7.50</text>
<text x="343.9" y="27.6">8.14</text>
<text x="365.6" y="27.6">4</text>
<text x="416.4" y="25">F</text>
<text x="9.4" y="33.6">105313-1105</text>
<text x="41.1" y="33.6">13.44</text>
<text x="57" y="33.6">10.00</text>
<text x="73.1" y="33.6">10.64</text>
<text x="96" y="33.6">5</text>
<text x="116.6" y="33.6">TIN</text>
<text x="279" y="33.6">105313-2105</text>
<text x="310.7" y="33.6">13.44</text>
<text x="326.6" y="33.6">10.00</text>
<text x="342.7" y="33.6">10.64</text>
<text x="365.6" y="33.6">5</text>
<text x="386.2" y="33.6">TIN</text>
<text x="9.4" y="39.6">105313-1106</text>
<text x="41.1" y="39.6">15.94</text>
<text x="57" y="39.6">12.50</text>
<text x="73.1" y="39.6">13.14</text>
<text x="96" y="39.6">6</text>
<text x="279" y="39.6">105313-2106</text>
<text x="310.7" y="39.6">15.94</text>
<text x="326.6" y="39.6">12.50</text>
<text x="342.7" y="39.6">13.14</text>
<text x="365.6" y="39.6">6</text>
<text x="9.4" y="45.6">105313-1107</text>
<text x="41.1" y="45.6">18.44</text>
<text x="57" y="45.6">15.00</text>
<text x="73.1" y="45.6">15.64</text>
<text x="96" y="45.6">7</text>
<text x="279" y="45.6">105313-2107</text>
<text x="310.7" y="45.6">18.44</text>
<text x="326.6" y="45.6">15.00</text>
<text x="342.7" y="45.6">15.64</text>
<text x="365.6" y="45.6">7</text>
<text x="9.4" y="51.7">105313-1108</text>
<text x="41.1" y="51.7">20.94</text>
<text x="57" y="51.7">17.50</text>
<text x="73.1" y="51.7">18.14</text>
<text x="96" y="51.7">8</text>
<text x="279" y="51.6">105313-2108</text>
<text x="310.7" y="51.6">20.94</text>
<text x="326.6" y="51.6">17.50</text>
<text x="342.7" y="51.6">18.14</text>
<text x="365.6" y="51.6">8</text>
<text x="9.4" y="57.7">105313-1202</text>
<text x="42.3" y="57.7">5.94</text>
<text x="58.2" y="57.7">2.50</text>
<text x="74.3" y="57.7">3.14</text>
<text x="96" y="57.7">2</text>
<text x="279" y="57.7">105313-2202</text>
<text x="311.9" y="57.7">5.94</text>
<text x="327.8" y="57.7">2.50</text>
<text x="343.9" y="57.7">3.14</text>
<text x="365.6" y="57.7">2</text>
<text x="9.4" y="63.7">105313-1203</text>
<text x="42.3" y="63.7">8.44</text>
<text x="58.2" y="63.7">5.00</text>
<text x="74.3" y="63.7">5.64</text>
<text x="96" y="63.7">3</text>
<text x="279" y="63.7">105313-2203</text>
<text x="311.9" y="63.7">8.44</text>
<text x="327.8" y="63.7">5.00</text>
<text x="343.9" y="63.7">5.64</text>
<text x="365.6" y="63.7">3</text>
<text x="9.4" y="69.7">105313-1204</text>
<text x="41.1" y="69.7">10.94</text>
<text x="58.2" y="69.7">7.50</text>
<text x="74.3" y="69.7">8.14</text>
<text x="96" y="69.7">4</text>
<text x="279" y="69.7">105313-2204</text>
<text x="310.7" y="69.7">10.94</text>
<text x="327.8" y="69.7">7.50</text>
<text x="343.9" y="69.7">8.14</text>
<text x="365.6" y="69.7">4</text>
<text x="1.3" y="73.8">E</text>
<text x="9.4" y="75.7">105313-1205</text>
<text x="41.1" y="75.7">13.44</text>
<text x="57" y="75.7">10.00</text>
<text x="73.1" y="75.7">10.64</text>
<text x="96" y="75.7">5</text>
<text x="109.3" y="75.7">GOLD 0.38</text>
<text x="135.6" y="75.7">NO</text>
<text x="279" y="75.7">105313-2205</text>
<text x="310.7" y="75.7">13.44</text>
<text x="326.6" y="75.7">10.00</text>
<text x="342.7" y="75.7">10.64</text>
<text x="365.6" y="75.7">5</text>
<text x="379" y="75.7">GOLD 0.38</text>
<text x="405.2" y="75.7">NO</text>
<text x="416.3" y="73.8">E</text>
<text x="9.4" y="81.7">105313-1206</text>
<text x="41.1" y="81.7">15.94</text>
<text x="57" y="81.7">12.50</text>
<text x="73.1" y="81.7">13.14</text>
<text x="96" y="81.7">6</text>
<text x="279" y="81.7">105313-2206</text>
<text x="310.7" y="81.7">15.94</text>
<text x="326.6" y="81.7">12.50</text>
<text x="342.7" y="81.7">13.14</text>
<text x="365.6" y="81.7">6</text>
<text x="9.4" y="87.7">105313-1207</text>
<text x="41.1" y="87.7">18.44</text>
<text x="57" y="87.7">15.00</text>
<text x="73.1" y="87.7">15.64</text>
<text x="96" y="87.7">7</text>
<text x="279" y="87.7">105313-2207</text>
<text x="310.7" y="87.7">18.44</text>
<text x="326.6" y="87.7">15.00</text>
<text x="342.7" y="87.7">15.64</text>
<text x="365.6" y="87.7">7</text>
<text x="9.4" y="93.8">105313-1208</text>
<text x="41.1" y="93.8">20.94</text>
<text x="57" y="93.8">17.50</text>
<text x="73.1" y="93.8">18.14</text>
<text x="96" y="93.8">8</text>
<text x="279" y="93.7">105313-2208</text>
<text x="310.7" y="93.7">20.94</text>
<text x="326.6" y="93.7">17.50</text>
<text x="342.7" y="93.7">18.14</text>
<text x="365.6" y="93.7">8</text>
<text x="9.4" y="99.8">105313-1302</text>
<text x="42.3" y="99.8">5.94</text>
<text x="58.2" y="99.8">2.50</text>
<text x="74.3" y="99.8">3.14</text>
<text x="96" y="99.8">2</text>
<text x="279" y="99.8">105313-2302</text>
<text x="311.9" y="99.8">5.94</text>
<text x="327.8" y="99.8">2.50</text>
<text x="343.9" y="99.8">3.14</text>
<text x="365.6" y="99.8">2</text>
<text x="9.4" y="105.8">105313-1303</text>
<text x="42.3" y="105.8">8.44</text>
<text x="58.2" y="105.8">5.00</text>
<text x="74.3" y="105.8">5.64</text>
<text x="96" y="105.8">3</text>
<text x="279" y="105.8">105313-2303</text>
<text x="311.9" y="105.8">8.44</text>
<text x="327.8" y="105.8">5.00</text>
<text x="343.9" y="105.8">5.64</text>
<text x="365.6" y="105.8">3</text>
<text x="9.4" y="111.8">105313-1304</text>
<text x="41.1" y="111.8">10.94</text>
<text x="58.2" y="111.8">7.50</text>
<text x="74.3" y="111.8">8.14</text>
<text x="96" y="111.8">4</text>
<text x="279" y="111.8">105313-2304</text>
<text x="310.7" y="111.8">10.94</text>
<text x="327.8" y="111.8">7.50</text>
<text x="343.9" y="111.8">8.14</text>
<text x="365.6" y="111.8">4</text>
<text x="9.4" y="117.8">105313-1305</text>
<text x="41.1" y="117.8">13.44</text>
<text x="57" y="117.8">10.00</text>
<text x="73.1" y="117.8">10.64</text>
<text x="96" y="117.8">5</text>
<text x="109.3" y="117.8">GOLD 0.76</text>
<text x="279" y="117.8">105313-2305</text>
<text x="310.7" y="117.8">13.44</text>
<text x="326.6" y="117.8">10.00</text>
<text x="342.7" y="117.8">10.64</text>
<text x="365.6" y="117.8">5</text>
<text x="379" y="117.8">GOLD 0.76</text>
<text x="1.1" y="124.6">D</text>
<text x="9.4" y="123.8">105313-1306</text>
<text x="41.1" y="123.8">15.94</text>
<text x="57" y="123.8">12.50</text>
<text x="73.1" y="123.8">13.14</text>
<text x="96" y="123.8">6</text>
<text x="279" y="123.8">105313-2306</text>
<text x="310.7" y="123.8">15.94</text>
<text x="326.6" y="123.8">12.50</text>
<text x="342.7" y="123.8">13.14</text>
<text x="365.6" y="123.8">6</text>
<text x="416.1" y="124.6">D</text>
<text x="9.4" y="129.8">105313-1307</text>
<text x="41.1" y="129.8">18.44</text>
<text x="57" y="129.8">15.00</text>
<text x="73.1" y="129.8">15.64</text>
<text x="96" y="129.8">7</text>
<text x="279" y="129.8">105313-2307</text>
<text x="310.7" y="129.8">18.44</text>
<text x="326.6" y="129.8">15.00</text>
<text x="342.7" y="129.8">15.64</text>
<text x="365.6" y="129.8">7</text>
<text x="9.4" y="135.9">105313-1308</text>
<text x="41.1" y="135.9">20.94</text>
<text x="57" y="135.9">17.50</text>
<text x="73.1" y="135.9">18.14</text>
<text x="96" y="135.9">8</text>
<text x="279" y="135.8">105313-2308</text>
<text x="310.7" y="135.8">20.94</text>
<text x="326.6" y="135.8">17.50</text>
<text x="342.7" y="135.8">18.14</text>
<text x="365.6" y="135.8">8</text>
<text x="9.4" y="141.9">105313-1402</text>
<text x="42.3" y="141.9">5.94</text>
<text x="58.2" y="141.9">2.50</text>
<text x="74.3" y="141.9">3.14</text>
<text x="96" y="141.9">2</text>
<text x="279" y="141.9">105313-2402</text>
<text x="311.9" y="141.9">5.94</text>
<text x="327.8" y="141.9">2.50</text>
<text x="343.9" y="141.9">3.14</text>
<text x="365.6" y="141.9">2</text>
<text x="9.4" y="147.9">105313-1403</text>
<text x="42.3" y="147.9">8.44</text>
<text x="58.2" y="147.9">5.00</text>
<text x="74.3" y="147.9">5.64</text>
<text x="96" y="147.9">3</text>
<text x="279" y="147.9">105313-2403</text>
<text x="311.9" y="147.9">8.44</text>
<text x="327.8" y="147.9">5.00</text>
<text x="343.9" y="147.9">5.64</text>
<text x="365.6" y="147.9">3</text>
<text x="9.4" y="153.9">105313-1404</text>
<text x="41.1" y="153.9">10.94</text>
<text x="58.2" y="153.9">7.50</text>
<text x="74.3" y="153.9">8.14</text>
<text x="96" y="153.9">4</text>
<text x="279" y="153.9">105313-2404</text>
<text x="310.7" y="153.9">10.94</text>
<text x="327.8" y="153.9">7.50</text>
<text x="343.9" y="153.9">8.14</text>
<text x="365.6" y="153.9">4</text>
<text x="9.4" y="159.9">105313-1405</text>
<text x="41.1" y="159.9">13.44</text>
<text x="57" y="159.9">10.00</text>
<text x="73.1" y="159.9">10.64</text>
<text x="96" y="159.9">5</text>
<text x="109.3" y="159.9">GOLD 0.76</text>
<text x="134.5" y="159.9">YES</text>
<text x="279" y="159.9">105313-2405</text>
<text x="310.7" y="159.9">13.44</text>
<text x="326.6" y="159.9">10.00</text>
<text x="342.7" y="159.9">10.64</text>
<text x="365.6" y="159.9">5</text>
<text x="379" y="159.9">GOLD 0.76</text>
<text x="404.1" y="159.9">YES</text>
<text x="9.4" y="165.9">105313-1406</text>
<text x="41.1" y="165.9">15.94</text>
<text x="57" y="165.9">12.50</text>
<text x="73.1" y="165.9">13.14</text>
<text x="96" y="165.9">6</text>
<text x="279" y="165.9">105313-2406</text>
<text x="310.7" y="165.9">15.94</text>
<text x="326.6" y="165.9">12.50</text>
<text x="342.7" y="165.9">13.14</text>
<text x="365.6" y="165.9">6</text>
<text x="9.4" y="171.9">105313-1407</text>
<text x="41.1" y="171.9">18.44</text>
<text x="57" y="171.9">15.00</text>
<text x="73.1" y="171.9">15.64</text>
<text x="96" y="171.9">7</text>
<text x="279" y="171.9">105313-2407</text>
<text x="310.7" y="171.9">18.44</text>
<text x="326.6" y="171.9">15.00</text>
<text x="342.7" y="171.9">15.64</text>
<text x="365.6" y="171.9">7</text>
<text x="1.1" y="175.4">C</text>
<text x="9.4" y="178">105313-1408</text>
<text x="41.1" y="178">20.94</text>
<text x="57" y="178">17.50</text>
<text x="73.1" y="178">18.14</text>
<text x="96" y="178">8</text>
<text x="279" y="177.9">105313-2408</text>
<text x="310.7" y="177.9">20.94</text>
<text x="326.6" y="177.9">17.50</text>
<text x="342.7" y="177.9">18.14</text>
<text x="365.6" y="177.9">8</text>
<text x="416.1" y="175.4">C</text>
<text x="59.9" y="184">COLOR: BLACK</text>
<text x="326.6" y="184">COLOR: NATURAL</text>
<text x="1.3" y="226.2">B</text>
<text x="416.3" y="226.2">B</text>
<text x="1.3" y="275.1">A</text>
<text x="416.3" y="275.1">A</text>
<text x="50.8" y="296">9</text>
<text x="96" y="296">8</text>
<text x="141.2" y="296">7</text>
<text x="186.4" y="296">6</text>
<text x="231.6" y="296">5</text>
<text x="276.8" y="296">4</text>
<text x="322" y="296">3</text>
<text x="367.2" y="296">2</text>
<text x="404.4" y="296">1</text>
</g>
<g font-size="3.9">
<text x="274.9" y="252">mm</text>
<text x="287.1" y="252">NTS</text>
</g>
<text font-size="3.3" x="320.5" y="290.6">A3-SIZE</text>
<g font-size="3.2">
<text x="391.3" y="281.9">PSD</text>
<text x="400.1" y="281.9">000</text>
<text x="335.5" y="290.6">105313</text>
</g>
<g font-size="2.8">
<text x="6.4" y="291">DOCUMENT STATUS</text>
<text x="37.4" y="291">P1</text>
<text x="45.2" y="291">RELEASE DATE</text>
<text x="70.1" y="291">2025/06/26</text>
<text x="88.7" y="291">09:45:45</text>
</g>
<g font-size="2.6">
<text x="362.4" y="261.4">HEADER OF NANO-FIT, S/R, R/A</text>
<text x="368.6" y="264.6">POWER CONNECTOR</text>
<text x="361.8" y="272.9">PRODUCT CUSTOMER DRAWING</text>
<text x="353" y="290.4">SEE TABLE</text>
<text x="372.9" y="290.4">GENERAL MARKET</text>
<text x="403.3" y="290.4">3 OF 5</text>
</g>
<g font-size="2.5">
<text x="297.1" y="264.3">EC NO: 826596</text>
<text x="297.1" y="267.5">DRWN: LEOW</text>
<text x="336.8" y="267.5">2025/06/19</text>
<text x="297.1" y="270.7">CHK'D:</text>
<text x="297.1" y="273.9">APPR:</text>
<text x="306.1" y="270.7">XQZHANG</text>
<text x="306.1" y="273.9">XQZHANG</text>
<text x="336.8" y="270.7">2025/06/26</text>
<text x="336.8" y="273.9">2025/06/26</text>
<text x="297.1" y="280.3">DRWN: GLLI</text>
<text x="297.2" y="277.1">INITIAL REVISION:</text>
<text x="336.8" y="280.3">2014/07/16</text>
<text x="297.1" y="283.5">APPR:</text>
<text x="306.1" y="283.5">AYIN</text>
<text x="336.8" y="283.5">2015/04/08</text>
</g>
<text font-size="2.2" x="297" y="248">CURRENT REV DESC:</text>
<g font-size="1.9">
<text x="271.2" y="244.9">THIS DRAWING CONTAINS INFORMATION THAT IS PROPRIETARY TO MOLEX ELECTRONIC TECHNOLOGIES, LLC AND SHOULD NOT BE USED WITHOUT WRITTEN PERMISSION</text>
<text x="272.2" y="255.6">GENERAL TOLERANCES</text>
<text x="271.2" y="262.1">ANGULAR TOL</text>
<text x="274.5" y="258">(UNLESS SPECIFIED)</text>
<text x="285.8" y="262.1">±</text>
<text x="290" y="262.1">3.0 °</text>
<text x="271.2" y="266.3">4 PLACES</text>
<text x="285.8" y="266.2">±</text>
<text x="271.2" y="270.4">3 PLACES</text>
<text x="271.2" y="274.5">2 PLACES</text>
<text x="285.8" y="270.4">±</text>
<text x="285.8" y="274.5">±</text>
<text x="290.5" y="270.4">0.1</text>
<text x="290.5" y="274.5">0.2</text>
<text x="271.2" y="278.7">1 PLACE</text>
<text x="285.8" y="278.7">±</text>
<text x="290.5" y="278.7">0.3</text>
<text x="271.3" y="282.8">0 PLACES</text>
<text x="273" y="286.4">DRAFT WHERE APPLICABLE</text>
<text x="285.8" y="282.8">±</text>
<text x="275.7" y="291.2">WITHIN DIMENSIONS</text>
<text x="278.1" y="288.8">MUST REMAIN</text>
</g>
<text font-size="1.6" x="407.2" y="276.2">REVISION</text>
<g font-size="1.5">
<text x="271.1" y="247.2">DIMENSION UNITS</text>
<text x="288.3" y="247.2">SCALE</text>
<text x="349.3" y="276.2">DOCUMENT NUMBER</text>
<text x="390.7" y="276.2">DOC TYPE</text>
<text x="399" y="276.2">DOC PART</text>
<text x="297.7" y="285.9">THIRD ANGLE PROJECTION</text>
<text x="323" y="285.9">DRAWING</text>
<text x="338.6" y="285.9">SERIES</text>
<text x="349.3" y="285.8">MATERIAL NUMBER</text>
<text x="371.4" y="285.9">CUSTOMER</text>
<text x="400.7" y="285.9">SHEET NUMBER</text>
</g>
<g font-size="1.1">
<text x="5.2" y="293.5">FORMAT: master-tb-prod-A3</text>
<text x="5.2" y="294.9">REVISION: J1</text>
<text x="5.2" y="296.3">DATE: 2021/05/01</text>
</g>
</svg>
